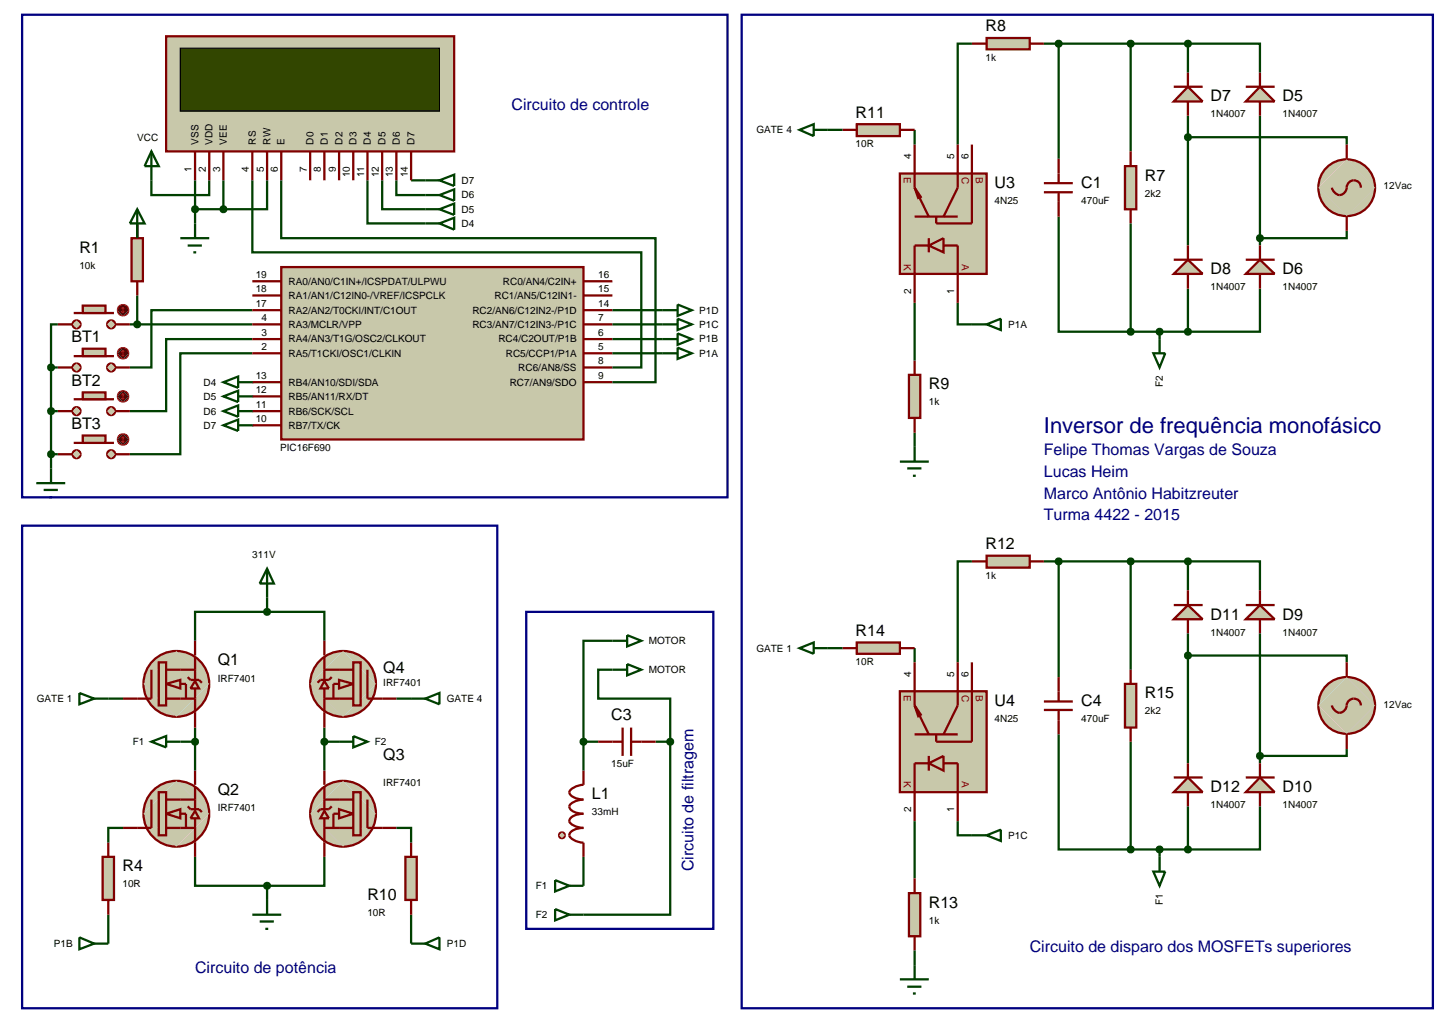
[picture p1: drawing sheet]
<svg xmlns="http://www.w3.org/2000/svg" width="257mm" height="180mm" viewBox="0 0 257 180" stroke-linecap="round" stroke-linejoin="round" font-family="sans-serif">
<g fill="none" stroke="#004000" stroke-width=".4">
<path d="M171.4 7.7h-2.5v17.8M184.1 7.7h25.4M186.7 7.7v20.3M199.4 7.7v19M209.5 7.7h12.7v5.1M209.5 7.7v5.1M24.2 39.4v2.6M26.7 31.8v2.6h10.2v-2.6M34.4 31.8v7.6M34.4 36.9h5M39.4 31.8v5.1M44.5 31.8v12.7h68.6v20.3h-5.1"/>
<path d="M47.1 31.8v5.1h-7.7M49.6 31.8v10.2h66v25.4h-7.6M64.8 31.8v7.6h10.2M67.4 31.8v5.1h7.6M69.9 31.8v2.6h5.1M72.5 31.8h2.5M146 22.9h2.6M161.3 22.9v2.6M186.7 38.2v20.3h12.7M199.4 39.4v19.1M209.5 24.2h28v1.3M209.5 20.4v22.9"/>
<path d="M222.2 20.4v22.9M10.2 57.2h-1.2v7.6M22.9 57.2h21.6M24.2 52.1v5.1M44.5 54.7h-17.8v10.1h-3.8M44.5 59.8h-15.2v12.7h-6.4M108 57.2h8.9M108 59.8h8.9M108 54.7h8.9M161.3 53.4v10.2M168.9 53.4v3.8h2.5M199.4 58.5h10.1"/>
<path d="M204.5 58.5v1.3M209.5 50.9v7.6M222.2 50.9v7.6h-12.7M237.5 40.7v1.3h-15.3M9 64.8h1.2M9 64.8v17.8M9 72.5h1.2M44.5 62.3h-12.7v17.8h-8.9M108 62.3h8.9M161.3 76.3v2.5M9 80.1h1.2M171.4 99h-2.5v17.8"/>
<path d="M184.1 99h25.4M186.7 99v20.4M199.4 99v19.1M209.5 99h12.7v5.1M209.5 99v5.1M47.1 107.9h10.1v5.1M47.1 107.9h-12.7v5.1M47.1 105.4v2.5M108 118.1h-2.5v5.1h12.7v7.6M108 113h-5.1v17.8M146 114.3h2.6M161.3 114.3v2.5"/>
<path d="M209.5 115.6h28v1.2M209.5 111.7v22.9M222.2 111.7v22.9M19.1 123.2h2.6M31.8 130.8h2.6M34.4 128.3v7.6M57.2 130.8h2.6M57.2 128.3v7.6M69.9 123.2h2.6M102.9 130.8h2.6M102.9 130.8v5.1M115.6 130.8h2.6"/>
<path d="M118.2 130.8v30.5h-15.3M186.7 129.5v20.3h12.7M199.4 130.8v19M237.5 132.1v1.2h-15.3M21.7 146h-2.6v2.6M34.4 151.1v5.1h12.7M47.1 156.2v2.5M57.2 151.1v5.1h-10.1M69.9 146h2.6v2.6M102.9 151.1v5.1M161.3 144.8v10.1M168.9 144.8v2.5h2.5"/>
<path d="M199.4 149.8h10.1M204.5 149.8v1.3M209.5 142.2v7.6M222.2 142.2v7.6h-12.7M19.1 161.3v5.1M72.5 161.3v5.1M161.3 167.6v2.6"/>
</g>
<path d="M49.6 47.1h53.3v30.4h-53.3z" fill="#c8c8aa" stroke="#800000" stroke-width=".4"/>
<g fill="none" stroke="#800000" stroke-width=".4">
<path d="M44.5 49.6h5.1M44.5 52.1h5.1M44.5 54.7h5.1M44.5 57.2h5.1M44.5 59.8h5.1M102.9 49.6h5.1M102.9 52.1h5.1M102.9 54.7h5.1M102.9 57.2h5.1M102.9 59.8h5.1M44.5 75h5.1M44.5 62.3h5.1"/>
<path d="M44.5 67.4h5.1M44.5 69.9h5.1M44.5 72.5h5.1M102.9 62.3h5.1M102.9 64.8h5.1M102.9 67.4h5.1"/>
</g>
<g fill="#c8c8aa" stroke="#800000" stroke-width=".4">
<path d="M19.1 56.7l.5-.2-.7 .7zM19.6 56.5a.68 .68 0 0 1 .7 .7zM20.3 57.2a.68 .68 0 0 1-.7 .7zM18.9 57.2l.7 .7a.68 .68 0 0 1-.7-.7z"/>
<path d="M13 56.7l.5-.2-.7 .7zM13.5 56.5a.68 .68 0 0 1 .7 .7zM14.2 57.2a.68 .68 0 0 1-.7 .7zM12.8 57.2l.7 .7a.68 .68 0 0 1-.7-.7z"/>
</g>
<g fill="#c8c8aa">
<path d="M19.6 56.5l.7 .7-.7 .7-.7-.7z"/>
<path d="M13.5 56.5l.7 .7-.7 .7-.7-.7z"/>
</g>
<path d="M13 55.2h7.1" fill="none" stroke="#800000" stroke-width=".4"/>
<path d="M14.6 53.9h4v1.3h-4z" fill="#c8c8aa" stroke="#800000" stroke-width=".4"/>
<path d="M10.2 57.2h2.6M20.4 57.2h2.5" fill="none" stroke="#800000" stroke-width=".4"/>
<path d="M21 54l.7-.3-1 1zM21.7 53.7a.94 .94 0 0 1 1 1zM22.7 54.7a.94 .94 0 0 1-1 1zM20.7 54.7l1 1a.94 .94 0 0 1-1-1z" fill="#400000" stroke="#f00" stroke-width=".2"/>
<path d="M20.7 54.7l1-1 1 1-1 1z" fill="#400000"/>
<path d="M21.4 54.9l.3 .3M21.7 54.2v1M21.7 54.2l-.3 .2M21.7 54.2l.2 .2M21.9 54.9l-.2 .3" fill="none" stroke="#f00" stroke-width=".2"/>
<path d="M23.9 56.8l.3-.1-.5 .5zM24.2 56.7l.4 .2 .1 .3zM24.2 57.7l.5-.5-.2 .4zM23.7 57.2l.5 .5-.4-.2z" fill="#004000" stroke="#004000" stroke-width=".4"/>
<path d="M24.2 56.7l.5 .5-.5 .5-.5-.5z" fill="#004000"/>
<path d="M116.9 59.8h2.6M116.9 57.2h2.6M116.9 54.7h2.6M119.5 58.8l2.5 1-2.5 1zM119.5 56.2l2.5 1-2.5 1zM119.5 53.7l2.5 1-2.5 1zM116.9 62.3h2.6M119.5 61.3l2.5 1-2.5 1z" fill="none" stroke="#004000" stroke-width=".4"/>
<path d="M23.2 42h2v7.6h-2z" fill="#c8c8aa" stroke="#800000" stroke-width=".4"/>
<path d="M24.2 39.4v2.6M24.2 49.6v2.5" fill="none" stroke="#800000" stroke-width=".4"/>
<path d="M24.2 36.9l1.3 2.5h-2.6zM24.2 36.9v5.1" fill="none" stroke="#004000" stroke-width=".4"/>
<g fill="#c8c8aa" stroke="#800000" stroke-width=".4">
<path d="M19.1 64.3l.5-.2-.7 .7zM19.6 64.1a.68 .68 0 0 1 .7 .7zM20.3 64.8a.68 .68 0 0 1-.7 .7zM18.9 64.8l.7 .7a.68 .68 0 0 1-.7-.7z"/>
<path d="M13 64.3l.5-.2-.7 .7zM13.5 64.1a.68 .68 0 0 1 .7 .7zM14.2 64.8a.68 .68 0 0 1-.7 .7zM12.8 64.8l.7 .7a.68 .68 0 0 1-.7-.7z"/>
</g>
<g fill="#c8c8aa">
<path d="M19.6 64.1l.7 .7-.7 .7-.7-.7z"/>
<path d="M12.8 64.8l.7-.7 .7 .7-.7 .7z"/>
</g>
<path d="M13 62.8h7.1" fill="none" stroke="#800000" stroke-width=".4"/>
<path d="M14.6 61.5h4v1.3h-4z" fill="#c8c8aa" stroke="#800000" stroke-width=".4"/>
<path d="M10.2 64.8h2.6M20.4 64.8h2.5" fill="none" stroke="#800000" stroke-width=".4"/>
<path d="M21 61.6l.7-.3-1 1zM21.7 61.3a.94 .94 0 0 1 1 1zM22.7 62.3a.94 .94 0 0 1-1 1zM20.7 62.3l1 1a.94 .94 0 0 1-1-1z" fill="#400000" stroke="#f00" stroke-width=".2"/>
<path d="M20.7 62.3l1-1 1 1-1 1z" fill="#400000"/>
<path d="M21.4 62.6l.3 .2M21.7 61.8v1M21.7 61.8l-.3 .3M21.7 61.8l.2 .3M21.9 62.6l-.2 .2" fill="none" stroke="#f00" stroke-width=".2"/>
<g fill="#c8c8aa" stroke="#800000" stroke-width=".4">
<path d="M19.1 79.6l.5-.2-.7 .7zM19.6 79.4a.68 .68 0 0 1 .7 .7zM20.3 80.1a.68 .68 0 0 1-.7 .7zM18.9 80.1l.7 .7a.68 .68 0 0 1-.7-.7z"/>
<path d="M13 79.6l.5-.2-.7 .7zM13.5 79.4a.68 .68 0 0 1 .7 .7zM14.2 80.1a.68 .68 0 0 1-.7 .7zM12.8 80.1l.7 .7a.68 .68 0 0 1-.7-.7z"/>
</g>
<g fill="#c8c8aa">
<path d="M19.6 79.4l.7 .7-.7 .7-.7-.7z"/>
<path d="M12.8 80.1l.7-.7 .7 .7-.7 .7z"/>
</g>
<path d="M13 78.1h7.1" fill="none" stroke="#800000" stroke-width=".4"/>
<path d="M14.6 76.8h4v1.3h-4z" fill="#c8c8aa" stroke="#800000" stroke-width=".4"/>
<path d="M10.2 80.1h2.6M20.4 80.1h2.5" fill="none" stroke="#800000" stroke-width=".4"/>
<path d="M21 76.8l.7-.3-1 1zM21.7 76.5a.94 .94 0 0 1 1 1zM22.7 77.5a.94 .94 0 0 1-1 1zM20.7 77.5l1 1a.94 .94 0 0 1-1-1z" fill="#400000" stroke="#f00" stroke-width=".2"/>
<path d="M20.7 77.5l1-1 1 1-1 1z" fill="#400000"/>
<path d="M21.4 77.8l.3 .3M21.7 77v1.1M21.7 77l-.3 .3M21.7 77l.2 .3M21.9 77.8l-.2 .3" fill="none" stroke="#f00" stroke-width=".2"/>
<g fill="#c8c8aa" stroke="#800000" stroke-width=".4">
<path d="M19.1 72l.5-.2-.7 .7zM19.6 71.8a.68 .68 0 0 1 .7 .7zM20.3 72.5a.68 .68 0 0 1-.7 .7zM18.9 72.5l.7 .7a.68 .68 0 0 1-.7-.7z"/>
<path d="M13 72l.5-.2-.7 .7zM13.5 71.8a.68 .68 0 0 1 .7 .7zM14.2 72.5a.68 .68 0 0 1-.7 .7zM12.8 72.5l.7 .7a.68 .68 0 0 1-.7-.7z"/>
</g>
<g fill="#c8c8aa">
<path d="M19.6 71.8l.7 .7-.7 .7-.7-.7z"/>
<path d="M12.8 72.5l.7-.7 .7 .7-.7 .7z"/>
</g>
<path d="M13 70.4h7.1" fill="none" stroke="#800000" stroke-width=".4"/>
<path d="M14.6 69.2h4v1.2h-4z" fill="#c8c8aa" stroke="#800000" stroke-width=".4"/>
<path d="M10.2 72.5h2.6M20.4 72.5h2.5" fill="none" stroke="#800000" stroke-width=".4"/>
<path d="M21 69.2l.7-.3-1 1zM21.7 68.9a.94 .94 0 0 1 1 1zM21.7 70.9l1-1a.94 .94 0 0 1-1 1zM20.7 69.9l1 1a.94 .94 0 0 1-1-1z" fill="#400000" stroke="#f00" stroke-width=".2"/>
<path d="M20.7 69.9l1-1 1 1-1 1z" fill="#400000"/>
<path d="M21.4 70.2l.3 .2M21.7 69.4v1M21.7 69.4l-.3 .3M21.7 69.4l.2 .3M21.9 70.2l-.2 .2" fill="none" stroke="#f00" stroke-width=".2"/>
<path d="M8.6 64.5l.4-.2-.5 .5zM9 64.3l.4 .2 .1 .3zM9 65.3l.5-.5-.1 .3zM8.5 64.8l.5 .5-.3-.1z" fill="#004000" stroke="#004000" stroke-width=".4"/>
<path d="M8.5 64.8l.5-.5 .5 .5-.5 .5z" fill="#004000"/>
<path d="M8.6 72.2l.4-.2-.5 .5zM9 72l.4 .2 .1 .3zM9 73l.5-.5-.1 .3zM8.5 72.5l.5 .5-.3-.1z" fill="#004000" stroke="#004000" stroke-width=".4"/>
<path d="M8.5 72.5l.5-.5 .5 .5-.5 .5z" fill="#004000"/>
<path d="M6.4 85.2h5.1M7.7 86.4h2.5M8.7 87.7h.5M9 82.6v2.6" fill="none" stroke="#004000" stroke-width=".4"/>
<path d="M8.6 79.8l.4-.2-.5 .5zM9 79.6l.4 .2 .1 .3zM9 80.6l.5-.5-.1 .3zM8.5 80.1l.5 .5-.3-.1z" fill="#004000" stroke="#004000" stroke-width=".4"/>
<path d="M8.5 80.1l.5-.5 .5 .5-.5 .5z" fill="#004000"/>
<path d="M29.3 6.4h50.8v20.3h-50.8z" fill="#c8c8aa" stroke="#800000" stroke-width=".4"/>
<path d="M31.8 8.5h45.7v11.1h-45.7z" fill="#324600" stroke="#000" stroke-width=".2"/>
<g fill="none" stroke="#800000" stroke-width=".4">
<path d="M34.4 26.7v5.1M36.9 26.7v5.1M39.4 26.7v5.1M44.5 26.7v5.1M47.1 26.7v5.1M49.6 26.7v5.1M54.7 26.7v5.1M57.2 26.7v5.1M59.8 26.7v5.1M62.3 26.7v5.1M64.8 26.7v5.1M67.4 26.7v5.1"/>
<path d="M69.9 26.7v5.1M72.5 26.7v5.1"/>
</g>
<path d="M34.4 39.4v2.6M31.8 42h5.1M33.1 43.3h2.5M34.1 44.5h.5" fill="none" stroke="#004000" stroke-width=".4"/>
<path d="M34 36.6l.4-.2-.5 .5zM34.4 36.4l.4 .2 .1 .3zM34.9 36.9l-.1 .3-.4 .2zM33.9 36.9l.5 .5-.4-.2z" fill="#004000" stroke="#004000" stroke-width=".4"/>
<path d="M33.9 36.9l.5-.5 .5 .5-.5 .5z" fill="#004000"/>
<path d="M39 36.6l.4-.2-.5 .5zM39.4 36.4l.4 .2 .1 .3zM39.9 36.9l-.1 .3-.4 .2zM38.9 36.9l.5 .5-.4-.2z" fill="#004000" stroke="#004000" stroke-width=".4"/>
<path d="M38.9 36.9l.5-.5 .5 .5-.5 .5z" fill="#004000"/>
<path d="M26.7 26.7l1.3 2.6h-2.5zM26.7 26.7v5.1M47.1 100.3l1.2 2.6h-2.5zM47.1 100.3v5.1M47.1 158.7v2.6M14 165.3l2.6 1.1-2.6 1zM16.6 166.4h2.5M44.5 161.3h5.1M45.8 162.5h2.5M46.8 163.8h.5" fill="none" stroke="#004000" stroke-width=".4"/>
<path d="M18.1 151.1h2v7.6h-2z" fill="#c8c8aa" stroke="#800000" stroke-width=".4"/>
<path d="M19.1 148.6v2.5M19.1 158.7v2.6" fill="none" stroke="#800000" stroke-width=".4"/>
<path d="M34 130.5l.4-.2-.5 .5zM34.4 130.3l.4 .2 .1 .3zM34.9 130.8l-.1 .3-.4 .2zM33.9 130.8l.5 .5-.3-.1z" fill="#004000" stroke="#004000" stroke-width=".4"/>
<path d="M33.9 130.8l.5-.5 .5 .5-.5 .5z" fill="#004000"/>
<path d="M234.3 29.3a5 5 0 0 1 3.2-1.2l-5 5a5 5 0 0 1 1.8-3.8zM237.5 28.1a5 5 0 0 1 5 5zM237.5 38.1l5-5a5 5 0 0 1-5 5zM232.5 33.1l5 5a5 5 0 0 1-5-5z" fill="#c8c8aa" stroke="#800000" stroke-width=".4"/>
<path d="M237.5 28.1l5 5-5 5-5-5z" fill="#c8c8aa"/>
<path d="M234.9 33.1a1.3 1.3 0 0 0 1.1 1.2 1.3 1.3 0 0 0 1.4-.9 1.34 1.34 0 0 1 .8-1.4 1.34 1.34 0 0 1 1.6 .3l.2 .8M237.5 25.5v2.5M237.5 38.2v2.5" fill="none" stroke="#800000" stroke-width=".4"/>
<path d="M222.2 15.3l2.6 2.6h-5.1z" fill="#c8c8aa" stroke="#800000" stroke-width=".4"/>
<path d="M219.7 15.3h5.1M222.2 12.8v2.5M222.2 17.9v2.5" fill="none" stroke="#800000" stroke-width=".4"/>
<path d="M219.7 48.3l2.5-2.5 2.6 2.5z" fill="#c8c8aa" stroke="#800000" stroke-width=".4"/>
<path d="M219.7 45.8h5.1M222.2 43.3v2.5M222.2 48.3v2.6" fill="none" stroke="#800000" stroke-width=".4"/>
<path d="M209.5 15.3l2.6 2.6h-5.1z" fill="#c8c8aa" stroke="#800000" stroke-width=".4"/>
<path d="M207 15.3h5.1M209.5 12.8v2.5M209.5 17.9v2.5" fill="none" stroke="#800000" stroke-width=".4"/>
<path d="M207 48.3l2.5-2.5 2.6 2.5z" fill="#c8c8aa" stroke="#800000" stroke-width=".4"/>
<path d="M207 45.8h5.1M209.5 43.3v2.5M209.5 48.3v2.6" fill="none" stroke="#800000" stroke-width=".4"/>
<path d="M209.2 7.3l.3-.1-.5 .5zM209.5 7.2l.4 .2 .1 .3zM209.5 8.2l.5-.5-.2 .4zM209 7.7l.5 .5-.4-.2z" fill="#004000" stroke="#004000" stroke-width=".4"/>
<path d="M209.5 7.2l.5 .5-.5 .5-.5-.5z" fill="#004000"/>
<path d="M209.2 58.1l.3-.1-.5 .5zM209.5 58l.4 .2 .1 .3zM209.5 59l.5-.5-.2 .4zM209 58.5l.5 .5-.4-.2z" fill="#004000" stroke="#004000" stroke-width=".4"/>
<path d="M209.5 58l.5 .5-.5 .5-.5-.5z" fill="#004000"/>
<g fill="#c8c8aa" stroke="#800000" stroke-width=".4">
<path d="M158.7 30.6h15.3v17.7h-15.3z"/>
<path d="M163.8 43.3l2.6-1.3v2.5z"/>
</g>
<path d="M161.3 25.5v7.6M161.3 38.2h7.6M161.3 33.1l2.5 5.1M161.3 33.1l1.2 1.8M161.3 33.1l.7 2M168.9 25.5v7.6l-2.5 5.1M171.4 25.5v13.9h-6.3v-1.2M163.8 42v2.5M163.8 43.3h-2.5v10.1M166.4 43.3h2.5v10.1" fill="none" stroke="#800000" stroke-width=".4"/>
<path d="M174 6.7h7.6v2h-7.6z" fill="#c8c8aa" stroke="#800000" stroke-width=".4"/>
<path d="M171.4 7.7h2.6M181.6 7.7h2.5" fill="none" stroke="#800000" stroke-width=".4"/>
<path d="M186.4 7.3l.3-.1-.5 .5zM186.7 7.2l.4 .2 .1 .3zM186.7 8.2l.5-.5-.2 .4zM186.2 7.7l.5 .5-.4-.2z" fill="#004000" stroke="#004000" stroke-width=".4"/>
<path d="M186.7 7.2l.5 .5-.5 .5-.5-.5z" fill="#004000"/>
<path d="M160.3 66.1h2v7.6h-2z" fill="#c8c8aa" stroke="#800000" stroke-width=".4"/>
<path d="M161.3 63.6v2.5M161.3 73.7v2.6" fill="none" stroke="#800000" stroke-width=".4"/>
<path d="M171.4 57.2h2.6M174 57.2l2.5-1v2zM161.3 78.8v2.6M158.7 81.4h5.1M160 82.6h2.5M161 83.9h.5M72.5 166.4h2.5M75 166.4l2.5-1.1v2.1z" fill="none" stroke="#004000" stroke-width=".4"/>
<path d="M71.5 151.1h2v7.6h-2z" fill="#c8c8aa" stroke="#800000" stroke-width=".4"/>
<path d="M72.5 148.6v2.5M72.5 158.7v2.6" fill="none" stroke="#800000" stroke-width=".4"/>
<path d="M151.1 21.9h7.6v2.1h-7.6z" fill="#c8c8aa" stroke="#800000" stroke-width=".4"/>
<path d="M148.6 22.9h2.5M158.7 22.9h2.6" fill="none" stroke="#800000" stroke-width=".4"/>
<path d="M56.8 130.5l.4-.2-.5 .5zM57.2 130.3l.4 .2 .1 .3zM57.7 130.8l-.1 .3-.4 .2zM56.7 130.8l.5 .5-.3-.1z" fill="#004000" stroke="#004000" stroke-width=".4"/>
<path d="M56.7 130.8l.5-.5 .5 .5-.5 .5z" fill="#004000"/>
<path d="M184.1 32.3h5.1M184.1 33.9h5.1M186.7 28v4.3M186.7 33.9v4.3" fill="none" stroke="#800000" stroke-width=".4"/>
<path d="M198.4 29.3h2v7.6h-2z" fill="#c8c8aa" stroke="#800000" stroke-width=".4"/>
<path d="M199.4 26.7v2.6M199.4 36.9v2.5" fill="none" stroke="#800000" stroke-width=".4"/>
<path d="M199.1 7.3l.3-.1-.5 .5zM199.4 7.2l.4 .2 .1 .3zM199.4 8.2l.5-.5-.2 .4zM198.9 7.7l.5 .5-.4-.2z" fill="#004000" stroke="#004000" stroke-width=".4"/>
<path d="M199.4 7.2l.5 .5-.5 .5-.5-.5z" fill="#004000"/>
<path d="M199.1 58.1l.3-.1-.5 .5zM199.4 58l.4 .2 .1 .3zM199.4 59l.5-.5-.2 .4zM198.9 58.5l.5 .5-.4-.2z" fill="#004000" stroke="#004000" stroke-width=".4"/>
<path d="M199.4 58l.5 .5-.5 .5-.5-.5z" fill="#004000"/>
<path d="M26.7 130.8l2.6-1v2zM29.3 130.8h2.5M59.8 130.8h2.5M62.3 129.8l2.5 1-2.5 1z" fill="none" stroke="#004000" stroke-width=".4"/>
<g fill="#c8c8aa" stroke="#800000" stroke-width=".4">
<path d="M29.3 120.6l2.5-.7v1.5z"/>
<path d="M28 116.8h1.3v7.6h-1.3z"/>
<path d="M27 116.5a5.8 5.8 0 0 1 4.1-1.7l-5.8 5.8a5.8 5.8 0 0 1 1.7-4.1zM31.1 114.8a5.8 5.8 0 0 1 5.8 5.8zM31.1 126.4l5.8-5.8a5.8 5.8 0 0 1-5.8 5.8zM25.3 120.6l5.8 5.8a5.8 5.8 0 0 1-5.8-5.8z"/>
</g>
<path d="M31.1 114.8l5.8 5.8-5.8 5.8-5.8-5.8z" fill="#c8c8aa"/>
<path d="M26.7 118.1v5.1h-2.5M29.3 118.1h5.1M29.3 123.2h5.1M31.8 120.6h1v2.6" fill="none" stroke="#800000" stroke-width=".4"/>
<path d="M34.4 120.1l.7 1.3h-1.5z" fill="#c8c8aa" stroke="#800000" stroke-width=".4"/>
<path d="M33.1 119.4l.5 .5h1.5l.5 .5M34.4 113v2.6M34.4 115.8v4.1M21.7 123.2h2.5M34.4 121.4v6.9" fill="none" stroke="#800000" stroke-width=".4"/>
<g fill="#c8c8aa" stroke="#800000" stroke-width=".4">
<path d="M29.3 143.5l2.5-.8v1.6z"/>
<path d="M28 139.7h1.3v7.6h-1.3z"/>
<path d="M27 139.4a5.8 5.8 0 0 1 4.1-1.7l-5.8 5.8a5.8 5.8 0 0 1 1.7-4.1zM31.1 137.7a5.8 5.8 0 0 1 5.8 5.8zM36.9 143.5a5.8 5.8 0 0 1-5.8 5.8zM25.3 143.5l5.8 5.8a5.8 5.8 0 0 1-5.8-5.8z"/>
</g>
<path d="M31.1 137.7l5.8 5.8-5.8 5.8-5.8-5.8z" fill="#c8c8aa"/>
<path d="M26.7 141v5h-2.5M29.3 146h5.1M29.3 141h5.1M31.8 143.5h1v2.5" fill="none" stroke="#800000" stroke-width=".4"/>
<path d="M34.4 143l.7 1.3h-1.5z" fill="#c8c8aa" stroke="#800000" stroke-width=".4"/>
<path d="M34.4 135.9v2.5M34.4 138.7v4M21.7 146h2.5M33.1 142.2l.5 .5h1.5l.5 .5M34.4 144.3v6.8" fill="none" stroke="#800000" stroke-width=".4"/>
<path d="M46.7 155.9l.4-.2-.5 .5zM47.1 155.7l.4 .2 .1 .3zM47.1 156.7l.5-.5-.2 .4zM46.6 156.2l.5 .5-.3-.1z" fill="#004000" stroke="#004000" stroke-width=".4"/>
<path d="M46.6 156.2l.5-.5 .5 .5-.5 .5z" fill="#004000"/>
<g fill="#c8c8aa" stroke="#800000" stroke-width=".4">
<path d="M59.8 119.9l2.5 .7-2.5 .8z"/>
<path d="M62.3 116.8h1.3v7.6h-1.3z"/>
<path d="M56.4 116.5a5.8 5.8 0 0 1 4.1-1.7l-5.8 5.8a5.8 5.8 0 0 1 1.7-4.1zM60.5 114.8a5.8 5.8 0 0 1 5.8 5.8zM66.3 120.6a5.8 5.8 0 0 1-5.8 5.8zM54.7 120.6l5.8 5.8a5.8 5.8 0 0 1-5.8-5.8z"/>
</g>
<path d="M60.5 114.8l5.8 5.8-5.8 5.8-5.8-5.8z" fill="#c8c8aa"/>
<path d="M57.2 118.1h5.1M64.8 118.1v5.1h2.6M57.2 123.2h5.1M59.8 120.6h-1v2.6" fill="none" stroke="#800000" stroke-width=".4"/>
<path d="M57.2 120.1l.8 1.3h-1.5z" fill="#c8c8aa" stroke="#800000" stroke-width=".4"/>
<path d="M57.2 113v2.6M57.2 115.8v4.1M58.5 119.4l-.5 .5h-1.5l-.5 .5M57.2 121.4v6.9M67.4 123.2h2.5" fill="none" stroke="#800000" stroke-width=".4"/>
<path d="M46.7 107.6l.4-.2-.5 .5zM47.1 107.4l.4 .2 .1 .3zM47.6 107.9l-.1 .3-.4 .2zM46.6 107.9l.5 .5-.3-.1z" fill="#004000" stroke="#004000" stroke-width=".4"/>
<path d="M46.6 107.9l.5-.5 .5 .5-.5 .5z" fill="#004000"/>
<path d="M221.8 41.7l.4-.2-.5 .5zM222.2 41.5l.3 .1 .2 .4zM222.2 42.5l.5-.5-.2 .4zM221.7 42l.5 .5-.4-.2z" fill="#004000" stroke="#004000" stroke-width=".4"/>
<path d="M222.2 41.5l.5 .5-.5 .5-.5-.5z" fill="#004000"/>
<path d="M209.1 23.9l.4-.2-.5 .5zM209.5 23.7l.3 .1 .2 .4zM209.5 24.7l.5-.5-.1 .3zM209 24.2l.5 .5-.4-.2z" fill="#004000" stroke="#004000" stroke-width=".4"/>
<path d="M209 24.2l.5-.5 .5 .5-.5 .5z" fill="#004000"/>
<path d="M97.9 155.2l2.5 1-2.5 1zM100.4 156.2h2.5M97.9 160.3l2.5 1-2.5 1zM100.4 161.3h2.5" fill="none" stroke="#004000" stroke-width=".4"/>
<path d="M102.9 138.4a2.73 2.73 0 0 0-2.5 1.3 2.4 2.4 0 0 0 2.5 1.3 2.7 2.7 0 0 0-2.5 1.2 1.5 1.5 0 0 0 1.3 1.1l1.2 .2a3.1 3.1 0 0 0-2.4 .9l-.1 .4a2.7 2.7 0 0 0 2.5 1.2 3.1 3.1 0 0 0-2.4 .9 .9 .9 0 0 0 .7 1.2l1.1 .4 .6 .1" fill="none" stroke="#800000" stroke-width=".4"/>
<path d="M98.8 146.9l.3-.1-.5 .5zM99.1 146.8l.3 .1 .2 .4zM99.6 147.3l-.2 .4-.3 .1zM98.6 147.3l.5 .5-.4-.2z" fill="#c8c8aa" stroke="#800000" stroke-width=".4"/>
<path d="M99.1 146.8l.5 .5-.5 .5-.5-.5z" fill="#c8c8aa"/>
<path d="M102.9 135.9v2.5M105.5 130.8h4.3M109.8 128.3v5M111.3 128.3v5M111.3 130.8h4.3M102.9 148.6v2.5" fill="none" stroke="#800000" stroke-width=".4"/>
<path d="M108 118.1h2.6M108 113h2.6M110.6 117.1l2.5 1-2.5 1zM110.6 112l2.5 1-2.5 1z" fill="none" stroke="#004000" stroke-width=".4"/>
<path d="M117.9 130.4l.3-.1-.5 .5zM118.2 130.3l.3 .1 .2 .4zM118.7 130.8l-.2 .4-.3 .1zM117.7 130.8l.5 .5-.3-.1z" fill="#004000" stroke="#004000" stroke-width=".4"/>
<path d="M118.2 130.3l.5 .5-.5 .5-.5-.5z" fill="#004000"/>
<path d="M3.9 2.6h124.4v85.1h-124.4zM92.8 107.9h33v55.9h-33z" fill="none" stroke="#000080" stroke-width=".4"/>
<g fill="#c8c8aa" stroke="#800000" stroke-width=".4">
<path d="M59.8 142.7l2.5 .8-2.5 .8z"/>
<path d="M62.3 139.7h1.3v7.6h-1.3z"/>
<path d="M56.4 139.4a5.8 5.8 0 0 1 4.1-1.7l-5.8 5.8a5.8 5.8 0 0 1 1.7-4.1zM60.5 137.7a5.8 5.8 0 0 1 5.8 5.8zM66.3 143.5a5.8 5.8 0 0 1-5.8 5.8zM54.7 143.5l5.8 5.8a5.8 5.8 0 0 1-5.8-5.8z"/>
</g>
<path d="M54.7 143.5l5.8-5.8 5.8 5.8-5.8 5.8z" fill="#c8c8aa"/>
<path d="M57.2 146h5.1M57.2 141h5.1M59.8 143.5h-1v2.5M64.8 141v5h2.6" fill="none" stroke="#800000" stroke-width=".4"/>
<path d="M57.2 143l.8 1.3h-1.5z" fill="#c8c8aa" stroke="#800000" stroke-width=".4"/>
<path d="M57.2 135.9v2.5M57.2 138.7v4M57.2 144.3v6.8M58.5 142.2l-.5 .5h-1.5l-.5 .5M67.4 146h2.5" fill="none" stroke="#800000" stroke-width=".4"/>
<path d="M141 22.9l2.5-1v2.1zM143.5 22.9h2.5M14 122.2l2.6 1-2.6 1zM16.6 123.2h2.5M72.5 123.2h2.5M75 123.2l2.5-1v2z" fill="none" stroke="#004000" stroke-width=".4"/>
<path d="M233.7 121.2a5 5 0 0 1 3.8-1.8l-5 5a5 5 0 0 1 1.2-3.2zM237.5 119.4a5 5 0 0 1 5 5zM237.5 129.4l5-5a5 5 0 0 1-5 5zM232.5 124.4l5 5a5 5 0 0 1-5-5z" fill="#c8c8aa" stroke="#800000" stroke-width=".4"/>
<path d="M232.5 124.4l5-5 5 5-5 5z" fill="#c8c8aa"/>
<path d="M237.5 116.8v2.6M234.9 124.4a1.3 1.3 0 0 0 1.1 1.2 1.3 1.3 0 0 0 1.4-.9 1.29 1.29 0 0 1 1.1-1.5 1.29 1.29 0 0 1 1.5 1.2M237.5 129.5v2.6" fill="none" stroke="#800000" stroke-width=".4"/>
<path d="M219.7 109.2l2.5-2.5 2.6 2.5z" fill="#c8c8aa" stroke="#800000" stroke-width=".4"/>
<path d="M219.7 106.7h5.1M222.2 104.1v2.6M222.2 109.2v2.5" fill="none" stroke="#800000" stroke-width=".4"/>
<path d="M222.2 137.1l2.6 2.6h-5.1z" fill="#c8c8aa" stroke="#800000" stroke-width=".4"/>
<path d="M219.7 137.1h5.1M222.2 134.6v2.5M222.2 139.7v2.5" fill="none" stroke="#800000" stroke-width=".4"/>
<path d="M207 109.2l2.5-2.5 2.6 2.5z" fill="#c8c8aa" stroke="#800000" stroke-width=".4"/>
<path d="M207 106.7h5.1M209.5 104.1v2.6M209.5 109.2v2.5" fill="none" stroke="#800000" stroke-width=".4"/>
<path d="M209.5 137.1l2.6 2.6h-5.1z" fill="#c8c8aa" stroke="#800000" stroke-width=".4"/>
<path d="M207 137.1h5.1M209.5 134.6v2.5M209.5 139.7v2.5" fill="none" stroke="#800000" stroke-width=".4"/>
<path d="M209.1 98.7l.4-.2-.5 .5zM209.5 98.5l.4 .2 .1 .3zM209.5 99.5l.5-.5-.2 .4zM209 99l.5 .5-.4-.2z" fill="#004000" stroke="#004000" stroke-width=".4"/>
<path d="M209.5 98.5l.5 .5-.5 .5-.5-.5z" fill="#004000"/>
<path d="M209.1 149.5l.4-.2-.5 .5zM209.5 149.3l.4 .2 .1 .3zM209.5 150.3l.5-.5-.2 .4zM209 149.8l.5 .5-.4-.2z" fill="#004000" stroke="#004000" stroke-width=".4"/>
<path d="M209.5 149.3l.5 .5-.5 .5-.5-.5z" fill="#004000"/>
<g fill="#c8c8aa" stroke="#800000" stroke-width=".4">
<path d="M158.7 121.9h15.3v17.8h-15.3z"/>
<path d="M163.8 134.6l2.6-1.3v2.6z"/>
</g>
<path d="M161.3 116.8v7.6M168.9 116.8v7.6l-2.5 5.1M171.4 116.8v14h-6.3v-1.3M161.3 129.5h7.6M161.3 124.4l2.5 5.1M161.3 124.4l1.2 1.8M161.3 124.4l.7 2.1M163.8 133.3v2.6M163.8 134.6h-2.5v10.2M166.4 134.6h2.5v10.2" fill="none" stroke="#800000" stroke-width=".4"/>
<path d="M174 98h7.6v2.1h-7.6z" fill="#c8c8aa" stroke="#800000" stroke-width=".4"/>
<path d="M171.4 99h2.6M181.6 99h2.5" fill="none" stroke="#800000" stroke-width=".4"/>
<path d="M186.3 98.7l.4-.2-.5 .5zM186.7 98.5l.4 .2 .1 .3zM186.7 99.5l.5-.5-.2 .4zM186.2 99l.5 .5-.3-.1z" fill="#004000" stroke="#004000" stroke-width=".4"/>
<path d="M186.2 99l.5-.5 .5 .5-.5 .5z" fill="#004000"/>
<path d="M160.3 157.5h2v7.6h-2z" fill="#c8c8aa" stroke="#800000" stroke-width=".4"/>
<path d="M161.3 154.9v2.6M161.3 165.1v2.5" fill="none" stroke="#800000" stroke-width=".4"/>
<path d="M171.4 147.3h2.6M174 147.3l2.5-1v2zM158.7 172.7h5.1M160 174h2.5M161 175.2h.5M161.3 170.2v2.5" fill="none" stroke="#004000" stroke-width=".4"/>
<path d="M151.1 113.3h7.6v2h-7.6z" fill="#c8c8aa" stroke="#800000" stroke-width=".4"/>
<path d="M148.6 114.3h2.5M158.7 114.3h2.6M186.7 119.4v4.3M184.1 123.7h5.1M184.1 125.2h5.1M186.7 125.2v4.3" fill="none" stroke="#800000" stroke-width=".4"/>
<path d="M198.4 120.6h2v7.7h-2z" fill="#c8c8aa" stroke="#800000" stroke-width=".4"/>
<path d="M199.4 118.1v2.5M199.4 128.3v2.5" fill="none" stroke="#800000" stroke-width=".4"/>
<path d="M199 98.7l.4-.2-.5 .5zM199.4 98.5l.4 .2 .1 .3zM199.4 99.5l.5-.5-.2 .4zM198.9 99l.5 .5-.3-.1z" fill="#004000" stroke="#004000" stroke-width=".4"/>
<path d="M198.9 99l.5-.5 .5 .5-.5 .5z" fill="#004000"/>
<path d="M199 149.5l.4-.2-.5 .5zM199.4 149.3l.4 .2 .1 .3zM199.4 150.3l.5-.5-.2 .4zM198.9 149.8l.5 .5-.3-.1z" fill="#004000" stroke="#004000" stroke-width=".4"/>
<path d="M198.9 149.8l.5-.5 .5 .5-.5 .5z" fill="#004000"/>
<path d="M221.9 132.9l.3-.1-.5 .5zM222.2 132.8l.3 .1 .2 .4zM222.2 133.8l.5-.5-.1 .3zM221.7 133.3l.5 .5-.4-.2z" fill="#004000" stroke="#004000" stroke-width=".4"/>
<path d="M222.2 132.8l.5 .5-.5 .5-.5-.5z" fill="#004000"/>
<path d="M209.2 115.2l.3-.1-.5 .5zM209.5 115.1l.3 .1 .2 .4zM209.5 116.1l.5-.5-.2 .4zM209 115.6l.5 .5-.4-.2z" fill="#004000" stroke="#004000" stroke-width=".4"/>
<path d="M209.5 115.1l.5 .5-.5 .5-.5-.5z" fill="#004000"/>
<g fill="none" stroke="#004000" stroke-width=".4">
<path d="M75 31.8h2.5M75 34.4h2.5M75 36.9h2.5M75 39.4h2.5M77.5 31.8l2.6-1v2zM77.5 34.4l2.6-1v2zM77.5 36.9l2.6-1v2zM77.5 39.4l2.6-1v2.1zM39.4 72.5l2.6-1v2zM39.4 75l2.6-1v2zM39.4 69.9l2.6-1v2zM39.4 67.4l2.6-1v2z"/>
<path d="M42 72.5h2.5M42 75h2.5M42 69.9h2.5M42 67.4h2.5M141 114.3l2.5-1v2zM143.5 114.3h2.5M203.4 153.7h2.1l-1 2.5zM204.5 151.1v2.6"/>
</g>
<path d="M130.8 2.6h121.9v175.2h-121.9zM3.9 92.7h83.8v85.1h-83.8z" fill="none" stroke="#000080" stroke-width=".4"/>
<path d="M204.1 149.5l.4-.2-.5 .5zM204.5 149.3l.4 .2 .1 .3zM205 149.8l-.1 .3-.4 .2zM204 149.8l.5 .5-.4-.2z" fill="#004000" stroke="#004000" stroke-width=".4"/>
<path d="M204.5 149.3l.5 .5-.5 .5-.5-.5z" fill="#004000"/>
<path d="M204.5 59.8v2.5M203.4 62.3h2.1l-1 2.5z" fill="none" stroke="#004000" stroke-width=".4"/>
<path d="M204.2 58.1l.3-.1-.5 .5zM204.5 58l.4 .2 .1 .3zM204.5 59l.5-.5-.1 .3zM204 58.5l.5 .5-.4-.2z" fill="#004000" stroke="#004000" stroke-width=".4"/>
<path d="M204.5 58l.5 .5-.5 .5-.5-.5z" fill="#004000"/>
<path d="M102.6 130.4l.3-.1-.5 .5zM102.9 130.3l.4 .2 .1 .3zM103.4 130.8l-.2 .4-.3 .1zM102.4 130.8l.5 .5-.3-.1z" fill="#004000" stroke="#004000" stroke-width=".4"/>
<path d="M102.9 130.3l.5 .5-.5 .5-.5-.5z" fill="#004000"/>
<text font-size="3.9" fill="#000080" x="184.1" y="76.3">Inversor de frequência monofásico</text>
<g font-size="2.8">
<text x="173.8" y="5.6">R8</text>
<text x="213.5" y="17.9">D7</text>
<text x="226.2" y="17.9">D5</text>
<text x="150.9" y="20.8">R11</text>
<text x="175.4" y="33.2">U3</text>
<text x="190.7" y="33.2">C1</text>
<text x="201.9" y="31.9">R7</text>
<text x="14" y="44.6">R1</text>
<text x="213.5" y="48.4">D8</text>
<text x="226.2" y="48.4">D6</text>
<text x="12.6" y="60.4">BT1</text>
<text x="12.6" y="68.1">BT2</text>
<text x="163.8" y="68.7">R9</text>
<text x="12.6" y="75.7">BT3</text>
<text x="173.8" y="96.9">R12</text>
<text x="150.9" y="112.2">R14</text>
<text x="213.5" y="109.3">D11</text>
<text x="226.2" y="109.3">D9</text>
<text x="38.4" y="117.4">Q1</text>
<text x="67.6" y="118.8">Q4</text>
<text x="175.4" y="124.5">U4</text>
<text x="190.7" y="124.5">C4</text>
<text x="201.9" y="123.2">R15</text>
<text x="107.8" y="127.1">C3</text>
<text x="67.6" y="134">Q3</text>
<text x="38.4" y="140.2">Q2</text>
<text x="104.4" y="141">L1</text>
<text x="213.5" y="139.7">D12</text>
<text x="226.2" y="139.7">D10</text>
<text x="21.6" y="153.7">R4</text>
<text x="64.8" y="158.8">R10</text>
<text x="163.8" y="160.1">R13</text>
</g>
<g font-size="2.8" fill="#000080">
<text x="90.2" y="19.4">Circuito de controle</text>
<text x="184.1" y="80.3">Felipe Thomas Vargas de Souza</text>
<text x="184.1" y="84.2">Lucas Heim</text>
<text x="184.1" y="88">Marco Antônio Habitzreuter</text>
<text x="184.1" y="91.8">Turma 4422 - 2015</text>
<text x="122.3" y="153.7" transform="rotate(-90 122.3 153.7)">Circuito de filtragem</text>
<text x="181.6" y="167.9">Circuito de disparo dos MOSFETs superiores</text>
<text x="34.4" y="171.7">Circuito de potência</text>
</g>
<g font-size="1.8">
<text x="173.8" y="10.7">1k</text>
<text x="133.4" y="23.5">GATE 4</text>
<text x="213.5" y="20.7">1N4007</text>
<text x="226.2" y="20.7">1N4007</text>
<text x="24.2" y="24.8">VCC</text>
<text x="35" y="25.5" transform="rotate(-90 35 25.5)">VSS</text>
<text x="37.5" y="25.5" transform="rotate(-90 37.5 25.5)">VDD</text>
<text x="40" y="25.5" transform="rotate(-90 40 25.5)">VEE</text>
<text x="45.1" y="25.5" transform="rotate(-90 45.1 25.5)">RS</text>
<text x="47.7" y="25.5" transform="rotate(-90 47.7 25.5)">RW</text>
<text x="50.2" y="25.5" transform="rotate(-90 50.2 25.5)">E</text>
<text x="55.3" y="25.5" transform="rotate(-90 55.3 25.5)">D0</text>
<text x="57.8" y="25.5" transform="rotate(-90 57.8 25.5)">D1</text>
<text x="60.4" y="25.5" transform="rotate(-90 60.4 25.5)">D2</text>
<text x="62.9" y="25.5" transform="rotate(-90 62.9 25.5)">D3</text>
<text x="65.4" y="25.5" transform="rotate(-90 65.4 25.5)">D4</text>
<text x="68" y="25.5" transform="rotate(-90 68 25.5)">D5</text>
<text x="70.5" y="25.5" transform="rotate(-90 70.5 25.5)">D6</text>
<text x="73.1" y="25.5" transform="rotate(-90 73.1 25.5)">D7</text>
<text x="150.9" y="26">10R</text>
<text x="160.7" y="28" transform="rotate(-90 160.7 28)">4</text>
<text x="168.3" y="28" transform="rotate(-90 168.3 28)">5</text>
<text x="170.8" y="28" transform="rotate(-90 170.8 28)">6</text>
<text x="33.8" y="30.3" transform="rotate(-90 33.8 30.3)">1</text>
<text x="36.3" y="30.3" transform="rotate(-90 36.3 30.3)">2</text>
<text x="38.8" y="30.3" transform="rotate(-90 38.8 30.3)">3</text>
<text x="43.9" y="30.3" transform="rotate(-90 43.9 30.3)">4</text>
<text x="46.5" y="30.3" transform="rotate(-90 46.5 30.3)">5</text>
<text x="49" y="30.3" transform="rotate(-90 49 30.3)">6</text>
<text x="54.1" y="30.3" transform="rotate(-90 54.1 30.3)">7</text>
<text x="56.6" y="30.3" transform="rotate(-90 56.6 30.3)">8</text>
<text x="59.2" y="30.3" transform="rotate(-90 59.2 30.3)">9</text>
<text x="61.7" y="31.3" transform="rotate(-90 61.7 31.3)">10</text>
<text x="64.2" y="31.3" transform="rotate(-90 64.2 31.3)">11</text>
<text x="66.8" y="31.3" transform="rotate(-90 66.8 31.3)">12</text>
<text x="69.3" y="31.3" transform="rotate(-90 69.3 31.3)">13</text>
<text x="71.9" y="31.3" transform="rotate(-90 71.9 31.3)">14</text>
<text x="81.4" y="32.4">D7</text>
<text x="81.4" y="35">D6</text>
<text x="175.4" y="36">4N25</text>
<text x="190.7" y="36">470uF</text>
<text x="201.9" y="34.7">2k2</text>
<text x="244" y="33.4">12Vac</text>
<text x="81.4" y="37.5">D5</text>
<text x="81.4" y="40">D4</text>
<text x="14" y="47.4">10k</text>
<text x="45.1" y="49">19</text>
<text x="45.1" y="51.5">18</text>
<text x="50.9" y="50.2">RA0/AN0/C1IN+/ICSPDAT/ULPWU</text>
<text x="50.9" y="52.7">RA1/AN1/C12IN0-/VREF/ICSPCLK</text>
<text x="87.2" y="52.7">RC1/AN5/C12IN1-</text>
<text x="88.7" y="50.2">RC0/AN4/C2IN+</text>
<text x="105.5" y="49">16</text>
<text x="105.5" y="51.5">15</text>
<text x="160.7" y="51.9" transform="rotate(-90 160.7 51.9)">2</text>
<text x="168.3" y="51.9" transform="rotate(-90 168.3 51.9)">1</text>
<text x="213.5" y="51.2">1N4007</text>
<text x="226.2" y="51.2">1N4007</text>
<text x="45.1" y="54.1">17</text>
<text x="46.1" y="59.2">3</text>
<text x="46.1" y="56.6">4</text>
<text x="50.9" y="57.8">RA3/MCLR/VPP</text>
<text x="50.9" y="55.3">RA2/AN2/T0CKI/INT/C1OUT</text>
<text x="83.3" y="55.3">RC2/AN6/C12IN2-/P1D</text>
<text x="83.3" y="57.8">RC3/AN7/C12IN3-/P1C</text>
<text x="105.5" y="54.1">14</text>
<text x="105.5" y="56.6">7</text>
<text x="105.5" y="59.2">6</text>
<text x="123.3" y="57.8">P1C</text>
<text x="123.3" y="55.3">P1D</text>
<text x="177.8" y="57.8">P1A</text>
<text x="46.1" y="61.7">2</text>
<text x="50.9" y="60.4">RA4/AN3/T1G/OSC2/CLKOUT</text>
<text x="50.9" y="62.9">RA5/T1CKI/OSC1/CLKIN</text>
<text x="87.9" y="60.4">RC4/C2OUT/P1B</text>
<text x="89.2" y="62.9">RC5/CCP1/P1A</text>
<text x="91.4" y="65.4">RC6/AN8/SS</text>
<text x="105.5" y="61.7">5</text>
<text x="105.5" y="64.2">8</text>
<text x="123.3" y="62.9">P1A</text>
<text x="123.3" y="60.4">P1B</text>
<text x="35.9" y="70.5">D5</text>
<text x="35.9" y="68">D4</text>
<text x="45.1" y="66.8">13</text>
<text x="45.1" y="69.3">12</text>
<text x="45.1" y="71.9">11</text>
<text x="50.9" y="68">RB4/AN10/SDI/SDA</text>
<text x="50.9" y="70.5">RB5/AN11/RX/DT</text>
<text x="89.9" y="68">RC7/AN9/SDO</text>
<text x="105.5" y="66.8">9</text>
<text x="163.8" y="71.5">1k</text>
<text x="205.1" y="68.2" transform="rotate(-90 205.1 68.2)">F2</text>
<text x="35.9" y="73.1">D6</text>
<text x="35.9" y="75.6">D7</text>
<text x="45.1" y="74.4">10</text>
<text x="50.9" y="75.6">RB7/TX/CK</text>
<text x="50.9" y="73.1">RB6/SCK/SCL</text>
<text x="49.4" y="79.6">PIC16F690</text>
<text x="44.5" y="98.4">311V</text>
<text x="173.8" y="102.1">1k</text>
<text x="114.4" y="113.6">MOTOR</text>
<text x="213.5" y="112.1">1N4007</text>
<text x="226.2" y="112.1">1N4007</text>
<text x="114.4" y="118.7">MOTOR</text>
<text x="133.4" y="114.9">GATE 1</text>
<text x="150.9" y="117.3">10R</text>
<text x="160.7" y="119.4" transform="rotate(-90 160.7 119.4)">4</text>
<text x="168.3" y="119.4" transform="rotate(-90 168.3 119.4)">5</text>
<text x="170.8" y="119.4" transform="rotate(-90 170.8 119.4)">6</text>
<text x="6.5" y="123.8">GATE 1</text>
<text x="38.4" y="120.2">IRF7401</text>
<text x="67.6" y="120.9">IRF7401</text>
<text x="78.8" y="123.8">GATE 4</text>
<text x="201.9" y="126">2k2</text>
<text x="244" y="124.8">12Vac</text>
<text x="23.4" y="131.4">F1</text>
<text x="66.1" y="131.4">F2</text>
<text x="175.4" y="127.3">4N25</text>
<text x="190.7" y="127.3">470uF</text>
<text x="107.8" y="135.3">15uF</text>
<text x="38.4" y="143.1">IRF7401</text>
<text x="67.6" y="138.6">IRF7401</text>
<text x="104.4" y="143.8">33mH</text>
<text x="160.7" y="143.2" transform="rotate(-90 160.7 143.2)">2</text>
<text x="168.3" y="143.2" transform="rotate(-90 168.3 143.2)">1</text>
<text x="213.5" y="142.5">1N4007</text>
<text x="226.2" y="142.5">1N4007</text>
<text x="177.8" y="147.9">P1C</text>
<text x="21.6" y="156.5">10R</text>
<text x="64.8" y="161.6">10R</text>
<text x="94.5" y="156.8">F1</text>
<text x="94.5" y="161.9">F2</text>
<text x="205.1" y="159.6" transform="rotate(-90 205.1 159.6)">F1</text>
<text x="9.5" y="167">P1B</text>
<text x="78.8" y="167">P1D</text>
<text x="163.8" y="162.9">1k</text>
</g>
<g font-size="1.8" fill="#800000">
<text x="159.4" y="31.2" transform="rotate(90 159.4 31.2)">E</text>
<text x="169.6" y="31.2" transform="rotate(90 169.6 31.2)">C</text>
<text x="172.1" y="31.2" transform="rotate(90 172.1 31.2)">B</text>
<text x="159.4" y="46.5" transform="rotate(90 159.4 46.5)">K</text>
<text x="169.6" y="46.5" transform="rotate(90 169.6 46.5)">A</text>
<text x="159.4" y="122.6" transform="rotate(90 159.4 122.6)">E</text>
<text x="169.6" y="122.6" transform="rotate(90 169.6 122.6)">C</text>
<text x="172.1" y="122.6" transform="rotate(90 172.1 122.6)">B</text>
<text x="159.4" y="137.8" transform="rotate(90 159.4 137.8)">K</text>
<text x="169.6" y="137.8" transform="rotate(90 169.6 137.8)">A</text>
</g>
</svg>
